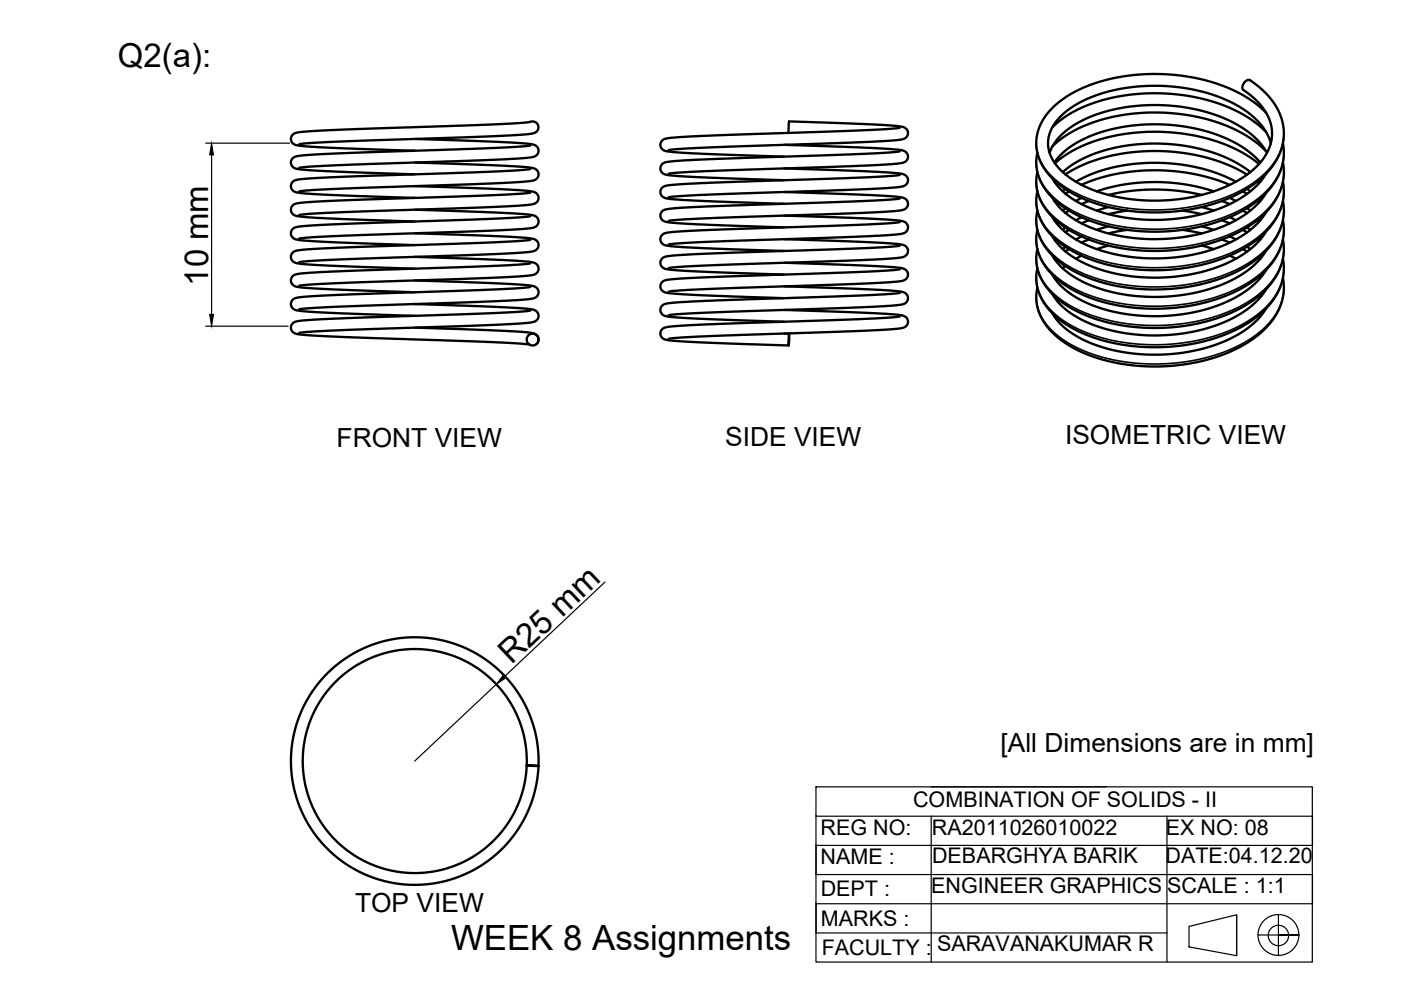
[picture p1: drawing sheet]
<svg xmlns="http://www.w3.org/2000/svg" width="297mm" height="210mm" viewBox="0 0 297 210" stroke-linecap="round" stroke-linejoin="round" font-family="sans-serif">
<!-- layer: MD_Visible -->
<g fill="none" stroke="#000" stroke-width=".5">
<path d="M88 29.5l21.3 .8a12.1 12.1 0 0 1 4.3 .6 1.41 1.41 0 0 1 .4 1.7 1.41 1.41 0 0 1-1.5 .8l-7.9 .5-35.2 1.2-6 .5M88 34.5l21.3 .8a12.4 12.4 0 0 1 4.3 .6 1.41 1.41 0 0 1 .4 1.7 1.41 1.41 0 0 1-1.5 .8l-9.3 .5-32.5 1.2-7.3 .5M88 39.5l21.3 .8a12.1 12.1 0 0 1 4.3 .6 1.41 1.41 0 0 1 .4 1.7 1.41 1.41 0 0 1-1.5 .8l-7.9 .5-35.2 1.2-6 .5M112.4 25.9a1.31 1.31 0 0 1 1.7 1.1 1.31 1.31 0 0 1-1.6 1.4l-8 .5-34.1 1.2-7 .5M112.4 35.9l-9.3 .5-36.5 1.4a11.6 11.6 0 0 0-4.3 .6 1.42 1.42 0 0 0-.4 1.7 1.42 1.42 0 0 0 1.5 .8l7.2 .5 17.3 .6M112.4 30.8l-7.9 .6-37.9 1.4a9.8 9.8 0 0 0-4.4 .6 1.42 1.42 0 0 0-.3 1.7 1.42 1.42 0 0 0 1.5 .8l8.6 .5 15.9 .6M112.4 25.9l-9.3 .5-36.5 1.4a12.1 12.1 0 0 0-4.3 .6 1.42 1.42 0 0 0-.4 1.7 1.42 1.42 0 0 0 1.5 .8l7.2 .5 17.3 .6M166.3 30.7l21.3 .8a12.1 12.1 0 0 1 4.3 .6 1.41 1.41 0 0 1 .5 1.7 1.41 1.41 0 0 1-1.6 .8l-7.8 .5-35.3 1.3-5.9 .4M166.3 35.7l21.3 .8a12.2 12.2 0 0 1 4.3 .6 1.41 1.41 0 0 1 .5 1.7 1.41 1.41 0 0 1-1.6 .8l-9.3 .6-32.5 1.1-7.2 .5M167.2 28.2l.1-2.5 20.3 .8a12.2 12.2 0 0 1 4.3 .6 1.39 1.39 0 0 1 .5 1.7 1.39 1.39 0 0 1-1.5 .8l-8.3 .5-34.9 1.3-5.9 .4M190.8 37.1l-7.3 .5-38.6 1.4a11.6 11.6 0 0 0-4.3 .6 1.42 1.42 0 0 0-.4 1.7 1.42 1.42 0 0 0 1.5 .8l7.9 .5 16.6 .6M190.8 32.1l-8 .5-37.9 1.4a9.8 9.8 0 0 0-4.4 .7 1.42 1.42 0 0 0-.3 1.7 1.42 1.42 0 0 0 1.5 .7l6.6 .5 17.9 .6"/>
<path d="M190.8 27.1l-9.4 .6-36.5 1.3a12.1 12.1 0 0 0-4.3 .6 1.41 1.41 0 0 0-.4 1.7 1.41 1.41 0 0 0 1.5 .8l7.9 .5 16.6 .6M222.5 32.4a13.4 13.4 0 0 1 6.6-6.7 38.3 38.3 0 0 1 28.6-1.3 19.5 19.5 0 0 1 10.9 8M223.1 31.1a27.9 27.9 0 0 1 15.8-6.8 40.1 40.1 0 0 1 25.3 4.4 20.4 20.4 0 0 1 4.2 3.4M223.1 27a27.8 27.8 0 0 1 15.8-6.8 40 40 0 0 1 25.3 4.4 20.7 20.7 0 0 1 4.2 3.4M223.5 34.4a19.2 19.2 0 0 1 11-6.7 39 39 0 0 1 27.6 2.7 19.1 19.1 0 0 1 5.1 4M223.7 34.6a29.7 29.7 0 0 1 17.2-6.5 39.1 39.1 0 0 1 24 5.1l2 1.6M223.7 38.4l-.2 .1M223.9 38.5l-.2 .2M225.3 36.5a27.7 27.7 0 0 1 16.4-5.9 35.8 35.8 0 0 1 22.5 5.2l.9 .7M225.9 37a36.5 36.5 0 0 1 22.2-4.9 36.5 36.5 0 0 1 16.3 4.9M228.1 38.5a36.4 36.4 0 0 1 23-3.5 33 33 0 0 1 10.9 3.5M229.3 39.2a41.4 41.4 0 0 1 31.4 0"/>
<path d="M266.5 38.5l.4 .3M266.9 38.2l.3 .3M268.4 23.9a30.6 30.6 0 0 0-17.9-7.9 38.8 38.8 0 0 0-23.5 3.9 13.3 13.3 0 0 0-7.2 9.4 11 11 0 0 0 4.9 10 33.3 33.3 0 0 0 19.6 5.7 36.3 36.3 0 0 0 22.1-6.4 13 13 0 0 0 5.7-11.4 14.3 14.3 0 0 0-7.4-10.3 1.56 1.56 0 0 0-1.1 2.2 11.8 11.8 0 0 1 6.1 9 10.9 10.9 0 0 1-5.2 8.8 34.5 34.5 0 0 1-21.1 5.6 30.1 30.1 0 0 1-17.5-5.5 8.2 8.2 0 0 1-3.6-8 11.6 11.6 0 0 1 6.2-7 37.3 37.3 0 0 1 24.3-3 25.7 25.7 0 0 1 14.4 7.2l1.2 1.7 1 2.5M268.4 36.8a20 20 0 0 1-11.2 7.9 38.6 38.6 0 0 1-28-1.5 14.4 14.4 0 0 1-6.1-5.4M272 34.4a12.3 12.3 0 0 1-4.8 11.8 33.5 33.5 0 0 1-19.2 6.9 36.5 36.5 0 0 1-22.1-4.8 12.1 12.1 0 0 1-6.2-10.1l.2-1.7M272 30.4a12.3 12.3 0 0 1-4.8 11.7 33.5 33.5 0 0 1-19.3 6.9 36.5 36.5 0 0 1-22-4.8 12.4 12.4 0 0 1-6.2-9.3l.2-2.5M272 38.5a12.3 12.3 0 0 1-4.8 11.8 34.3 34.3 0 0 1-20.6 7 35.5 35.5 0 0 1-21.1-5.2 11.6 11.6 0 0 1-5.8-10.3l.2-1.2M88 44.5l21.3 .8a12.4 12.4 0 0 1 4.3 .6 1.41 1.41 0 0 1 .4 1.7 1.41 1.41 0 0 1-1.5 .8l-9.3 .5-32.5 1.2-7.3 .5M88 49.5l21.3 .8a12.1 12.1 0 0 1 4.3 .6 1.41 1.41 0 0 1 .4 1.7 1.41 1.41 0 0 1-1.5 .8l-7.9 .5-35.2 1.2-6 .5M88 54.5l21.3 .8a12.4 12.4 0 0 1 4.3 .6 1.41 1.41 0 0 1 .4 1.7 1.41 1.41 0 0 1-1.5 .8l-9.3 .5-32.5 1.2-7.3 .5M88 59.5l21.3 .8a12.1 12.1 0 0 1 4.3 .6 1.41 1.41 0 0 1 .4 1.7 1.41 1.41 0 0 1-1.5 .8l-7.9 .5-35.2 1.2-6 .5M112.4 55.9l-9.3 .5-36.5 1.4a11.6 11.6 0 0 0-4.3 .6 1.42 1.42 0 0 0-.4 1.7 1.42 1.42 0 0 0 1.5 .8l7.9 .5 16.6 .6"/>
<path d="M112.4 50.8l-7.9 .6-37.9 1.4a9.8 9.8 0 0 0-4.4 .6 1.42 1.42 0 0 0-.3 1.7 1.42 1.42 0 0 0 1.5 .8l6.6 .4 17.9 .7M112.4 45.9l-9.3 .5-36.5 1.4a11.6 11.6 0 0 0-4.3 .6 1.42 1.42 0 0 0-.4 1.7 1.42 1.42 0 0 0 1.5 .8l7.9 .5 16.6 .6M112.4 40.8l-7.9 .6-37.9 1.4a9.8 9.8 0 0 0-4.4 .6 1.42 1.42 0 0 0-.3 1.7 1.42 1.42 0 0 0 1.5 .8l6.6 .4 17.9 .7M166.3 40.7l21.3 .8a12.1 12.1 0 0 1 4.3 .6 1.41 1.41 0 0 1 .5 1.7 1.41 1.41 0 0 1-1.6 .8l-8.5 .6-32.6 1.1-7.9 .5M166.3 45.7l21.3 .8a12.2 12.2 0 0 1 4.3 .6 1.41 1.41 0 0 1 .5 1.7 1.41 1.41 0 0 1-1.6 .8l-10 .6-31.8 1.1-7.2 .5M166.3 50.7l21.3 .8a12.1 12.1 0 0 1 4.3 .6 1.41 1.41 0 0 1 .5 1.7 1.41 1.41 0 0 1-1.6 .8l-8.5 .6-32.6 1.1-7.9 .5M166.3 55.7l21.3 .8a12.2 12.2 0 0 1 4.3 .6 1.41 1.41 0 0 1 .5 1.7 1.41 1.41 0 0 1-1.6 .8l-10 .6-32.4 1.1-6.6 .5M190.8 57.1l-7.3 .5-38.6 1.4a11.6 11.6 0 0 0-4.3 .6 1.42 1.42 0 0 0-.4 1.7 1.42 1.42 0 0 0 1.5 .8l7.9 .5 16.6 .6M190.8 52.1l-8 .5-37.9 1.4a12.3 12.3 0 0 0-4.3 .6 1.41 1.41 0 0 0-.4 1.7 1.41 1.41 0 0 0 1.5 .8l6.6 .5 17.9 .6M190.8 47.1l-7.3 .5-38.6 1.4a11.6 11.6 0 0 0-4.3 .6 1.42 1.42 0 0 0-.4 1.7 1.42 1.42 0 0 0 1.5 .8l7.9 .5 16.6 .6M190.8 42.1l-8 .5-37.9 1.4a9.8 9.8 0 0 0-4.4 .7 1.42 1.42 0 0 0-.3 1.7 1.42 1.42 0 0 0 1.5 .7l6.6 .5 17.9 .6M223.7 58.8l-.2 .1"/>
<path d="M223.7 54.7l-.2 .2M223.7 50.6l-.2 .2M223.7 46.5l-.2 .2M223.7 42.4l-.2 .2M223.9 42.6l-.2 .2M223.9 46.7l-.2 .2M223.9 50.8l-.2 .2M223.9 54.9l-.2 .1M225.9 56.4l-.6 .5M225.9 52.3l-.6 .5M225.9 48.2l-.6 .5M225.9 44.2l-.6 .5"/>
<path d="M225.9 40.1l-.6 .5M226.6 40.6l-.7 .5M226.6 44.7l-.7 .4M226.6 48.7l-.7 .5M226.6 52.8l-.7 .5M229.3 54.2l-1.2 .7M229.3 50.1l-1.2 .7M229.3 46l-1.2 .7M229.3 42l-1.2 .6M230.9 42.6l-1.6 .7M230.9 46.7l-1.6 .6M230.9 50.8l-1.6 .6"/>
<path d="M232.5 40.6a40 40 0 0 1 24.8 0M235 41.3a43.4 43.4 0 0 1 19.8 0M235 52.1l-2.5 .7M235 48l-2.5 .7M235 43.9l-2.5 .8M239 48.7l-4 .8M239 44.7l-4 .7M250.7 44.7l4.1 .7M250.7 48.7l4.1 .8M254.8 52.1l2.5 .7M254.8 48l2.5 .7M254.8 43.9l2.5 .8"/>
<path d="M259.1 42.6l1.6 .7M259.1 46.7l1.6 .7M259.1 50.8l1.6 .6M260.7 54.2l1.3 .7M260.7 50.1l1.3 .7M260.7 46l1.3 .7M260.7 41.9l1.3 .7M263.5 40.6l.9 .5M263.5 44.7l.9 .5M263.5 48.7l.9 .6M263.5 52.8l.9 .6M264.4 52.3l.7 .5"/>
<path d="M264.4 48.2l.7 .5M264.4 44.1l.7 .6M264.4 40l.7 .6M266.5 42.6l.4 .3M266.5 46.7l.4 .3M266.5 50.8l.4 .3M266.9 54.5l.3 .4M266.9 50.5l.3 .3M266.9 46.4l.3 .3M266.9 42.3l.3 .3M268.4 57.2a19.5 19.5 0 0 1-10.4 7.6 39 39 0 0 1-28.1-.8 14.9 14.9 0 0 1-6.8-5.8M268.4 53.1a19.4 19.4 0 0 1-10.4 7.6 39 39 0 0 1-28.1-.8 14.9 14.9 0 0 1-6.8-5.7"/>
<path d="M268.4 49.1a19.9 19.9 0 0 1-11.2 7.9 39 39 0 0 1-27.3-1.2 14.7 14.7 0 0 1-6.8-5.7M268.4 45a20 20 0 0 1-11.2 7.9 39 39 0 0 1-27.3-1.2 14.7 14.7 0 0 1-6.8-5.7M268.4 40.9a20.6 20.6 0 0 1-12.1 8.2 38.5 38.5 0 0 1-27.1-1.8 14.2 14.2 0 0 1-6.1-5.4M272 42.6a12.3 12.3 0 0 1-4.8 11.7 34.2 34.2 0 0 1-20.6 7 35.5 35.5 0 0 1-21.1-5.2 11.6 11.6 0 0 1-5.8-10.2l.2-1.2M272 50.8a12.3 12.3 0 0 1-4.8 11.7 34.2 34.2 0 0 1-20.6 7 35.7 35.7 0 0 1-21.1-5.2 11.8 11.8 0 0 1-5.8-9.8l.2-1.7M272 58.9a12.2 12.2 0 0 1-4.8 11.8 34.2 34.2 0 0 1-20.6 7 35.9 35.9 0 0 1-20.7-4.9 12.4 12.4 0 0 1-6.2-9.3l.2-2.5M272 46.7a12.3 12.3 0 0 1-4.8 11.7 33.5 33.5 0 0 1-19.3 6.9 36.5 36.5 0 0 1-22-4.8 12.4 12.4 0 0 1-6.2-9.3l.2-2.5M272 54.9a12.3 12.3 0 0 1-4.8 11.7 34.3 34.3 0 0 1-20.6 7 35.6 35.6 0 0 1-21.1-5.2 11.8 11.8 0 0 1-5.8-9.8l.2-1.7M88 64.5l21.3 .8a12.4 12.4 0 0 1 4.3 .6 1.41 1.41 0 0 1 .4 1.7 1.41 1.41 0 0 1-1.5 .8l-9.3 .5-32.5 1.2-7.3 .5M88 69.5l23 .9a4.1 4.1 0 0 1 2.9 .8 1.28 1.28 0 0 1-.2 1.8M112.4 65.9l-7.5 .5-31 1-9.2 .5a3.7 3.7 0 0 0-2.8 .8 1.41 1.41 0 0 0 0 1.5 1.41 1.41 0 0 0 1.4 .7l7.5 .5 33.3 1.1 8.1 .5M112.4 60.9l-7.9 .5-37.9 1.4a12.3 12.3 0 0 0-4.3 .6 1.41 1.41 0 0 0-.5 1.7 1.41 1.41 0 0 0 1.6 .8l6.6 .4 17.9 .7"/>
<path d="M166.3 60.7l21.3 .8a12.1 12.1 0 0 1 4.3 .6 1.41 1.41 0 0 1 .5 1.7 1.41 1.41 0 0 1-1.6 .8l-8.5 .6-32.6 1.1-7.9 .5M166.3 65.7l21.3 .8a12.4 12.4 0 0 1 4.3 .6 1.41 1.41 0 0 1 .5 1.7 1.41 1.41 0 0 1-1.6 .8l-10 .6-32.4 1.1-6.6 .5M166.3 70.7h1M167.3 70.7l-.1 2.5zM190.8 67.1l-8.8 .6-36.9 1.3a13.3 13.3 0 0 0-4.5 .6 1.4 1.4 0 0 0-.4 1.7 1.4 1.4 0 0 0 1.5 .8l7.2 .5 18.3 .6M190.8 62.1l-8.6 .6-37.3 1.3a12.3 12.3 0 0 0-4.3 .6 1.41 1.41 0 0 0-.4 1.7 1.41 1.41 0 0 0 1.5 .8l6.6 .5 17.9 .6M268.4 65.4a20 20 0 0 1-11.2 7.9 38.5 38.5 0 0 1-28-1.5 14.4 14.4 0 0 1-6.1-5.4M268.4 61.3a19.8 19.8 0 0 1-11.2 7.9 38.6 38.6 0 0 1-28-1.5 14.4 14.4 0 0 1-6.1-5.4M111.7 162.3l2.5 .1z"/>
<circle cx="112.9" cy="72" r="1.25"/>
<circle cx="87.9" cy="161.4" r="26.3"/>
<circle cx="87.9" cy="161.4" r="23.8"/>
</g>
<!-- layer: MD_Visible Narrow -->
<path d="M272.2 28.3a12.8 12.8 0 0 1-5.9 10.1 37.2 37.2 0 0 1-22.3 6.1 33.7 33.7 0 0 1-19.5-5.8 10.8 10.8 0 0 1-4.8-8.3M272.2 32.4a12.8 12.8 0 0 1-6 10.1 36.6 36.6 0 0 1-20.9 6.1 35.3 35.3 0 0 1-20-5.3 11.3 11.3 0 0 1-5.6-8.9M272.2 36.5a12.9 12.9 0 0 1-5.9 10.1 37.7 37.7 0 0 1-23.6 6 32.6 32.6 0 0 1-18.6-6 10.6 10.6 0 0 1-4.4-8.1M272.2 40.6a12.6 12.6 0 0 1-5.5 9.7 36.5 36.5 0 0 1-22 6.5 34.7 34.7 0 0 1-19.8-5.6 11 11 0 0 1-5.2-8.6M272.2 52.8a12.8 12.8 0 0 1-5.9 10.1 37.4 37.4 0 0 1-22.3 6.1 34.3 34.3 0 0 1-19.1-5.5 11 11 0 0 1-5.2-8.6M272.2 44.7a12.8 12.8 0 0 1-6 10 37.1 37.1 0 0 1-22.2 6.1 33.8 33.8 0 0 1-19.5-5.8 10.9 10.9 0 0 1-4.8-8.3M272.2 48.7a12.9 12.9 0 0 1-5.9 10.1 37.2 37.2 0 0 1-22.3 6.1 33.7 33.7 0 0 1-19.5-5.8 10.8 10.8 0 0 1-4.8-8.3M272.2 56.9a12.8 12.8 0 0 1-6 10.1 37.2 37.2 0 0 1-22.2 6.1 33.8 33.8 0 0 1-19.5-5.8 10.8 10.8 0 0 1-4.8-8.4M272.2 61a13.1 13.1 0 0 1-6.4 10.3 38.4 38.4 0 0 1-23.7 5.8 32 32 0 0 1-18-6 10.6 10.6 0 0 1-4.4-8.1" fill="none" stroke="#000" stroke-width=".35"/>
<!-- layer: 0 -->
<g fill="none" stroke="#000" stroke-width=".25">
<path d="M43.6 30.3h17.8M44.9 32.8v33.9M43.6 69.2h17.5M128.3 123.4l-21.3 20M105.2 145.1l-17.3 16.3M173 166.8h105.2v37.2h-105.2zM173 173.1h105.3v6.1h-105.3v6.2h105.3v6.2h-105.3v6.2h74.5M197.4 173v31M197.4 166.8h37.2M247.4 173.1v30.9M252.1 196.4l10.1-2.4v8.6l-10.1-1.8zM262.2 194v8.6"/>
<path d="M266.7 198.2h8.7h-4.4M271 193.9v8.7"/>
<circle cx="271.1" cy="198.2" r="4.3"/>
<circle cx="271.1" cy="198.3" r="2.16"/>
</g>
<path d="M173 179.2h.1M173 173h.1M173 197.8h.1M173 191.6h.1M173 185.4h.1" fill="none" stroke="#000" stroke-width=".21"/>
<path d="M44.9 30.3l.4 2.5h-.9zM44.4 66.7h.9l-.4 2.5zM106.8 143.1l.5 .6-2.1 1.4z" fill="#000" stroke="#000" stroke-width=".21"/>
<text font-size="7.4" x="95.6" y="201.4">WEEK 8 Assignments</text>
<g font-size="7">
<text x="25" y="14.2">Q2(a):</text>
<text x="44.2" y="60.6" transform="rotate(-90 44.2 60.6)">10 mm</text>
<text x="108.4" y="141.1" transform="rotate(-43 108.4 141.1)">R25 mm</text>
</g>
<g font-size="5.6">
<text x="71.4" y="94.8">FRONT VIEW</text>
<text x="153.8" y="94.6">SIDE VIEW</text>
<text x="225.8" y="94.1">ISOMETRIC VIEW</text>
<text x="212.1" y="159.5">[All Dimensions are in mm]</text>
<text x="75.3" y="193.4">TOP VIEW</text>
</g>
<g font-size="4.6">
<text x="193.6" y="171.1">COMBINATION OF SOLIDS - II</text>
<text x="174" y="176.9">REG NO:</text>
<text x="197.6" y="177">RA2011026010022</text>
<text x="247.2" y="177">EX NO: 08</text>
<text x="174" y="183.2">NAME :</text>
<text x="197.6" y="183">DEBARGHYA BARIK</text>
<text x="247.1" y="183">DATE:04.12.20</text>
<text x="174" y="190">DEPT :</text>
<text x="197.4" y="189.4">ENGINEER GRAPHICS</text>
<text x="247.5" y="189.4">SCALE : 1:1</text>
<text x="174.1" y="196.3">MARKS :</text>
<text x="174.2" y="202.4">FACULTY :</text>
<text x="198.7" y="201.5">SARAVANAKUMAR R</text>
</g>
</svg>
